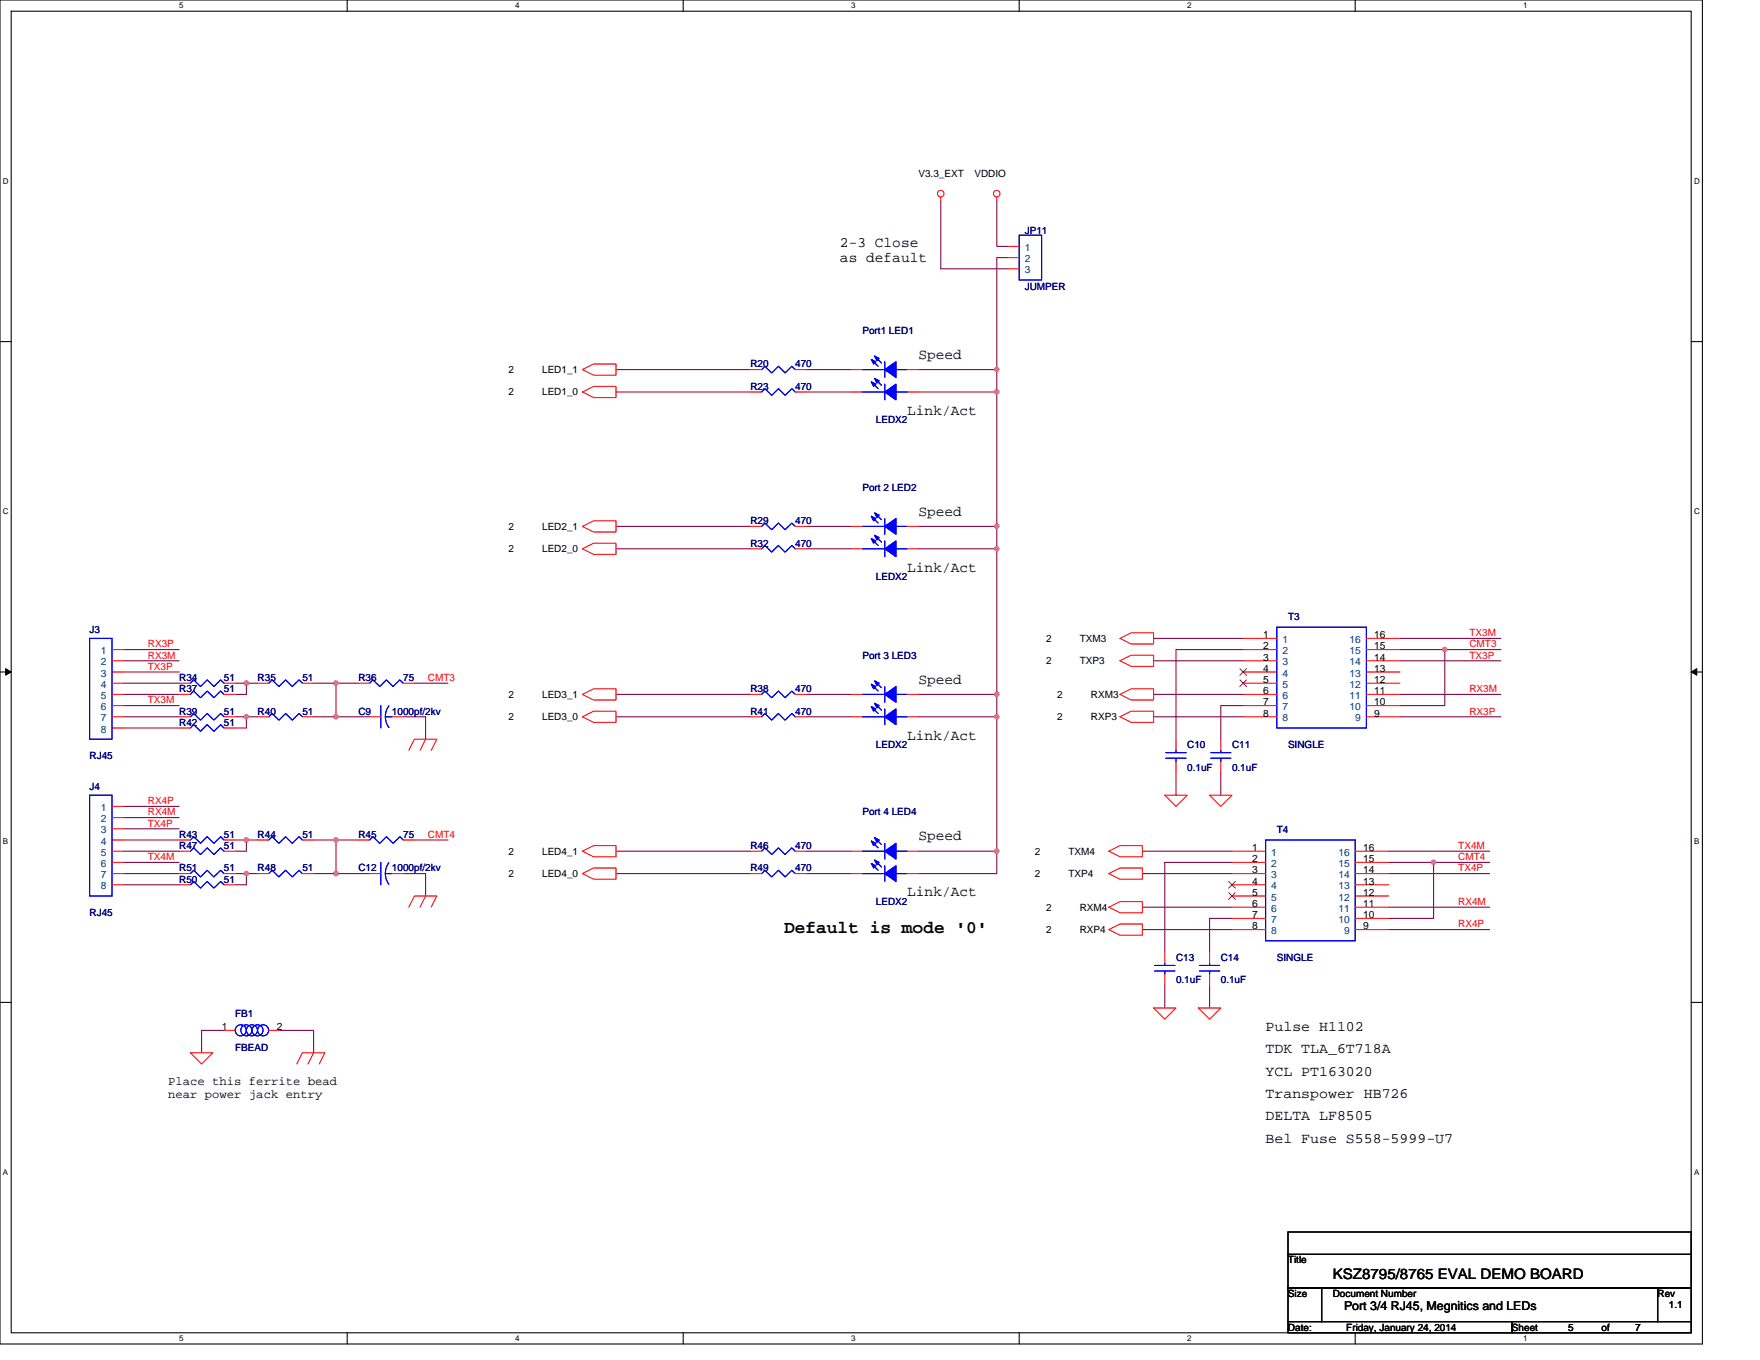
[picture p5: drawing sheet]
<svg xmlns="http://www.w3.org/2000/svg" width="279mm" height="216mm" viewBox="0 0 279 216" stroke-linecap="round" stroke-linejoin="round" font-family="sans-serif">
<path d="M0 0h270.3v213.4h-270.3zM1.8 1.8h266.7v209.8h-266.7z" fill="none" stroke="#000" stroke-width=".17"/>
<g fill="#fff">
<path d="M28.4 .2h.7v1.4h-.7z"/>
<path d="M28.4 211.8h.7v1.4h-.7z"/>
</g>
<path d="M55.1 0v1.8M55.1 211.6v1.8" fill="none" stroke="#000" stroke-width=".17"/>
<g fill="#fff">
<path d="M81.8 .2h.7v1.4h-.7z"/>
<path d="M81.8 211.8h.7v1.4h-.7z"/>
</g>
<path d="M108.5 0v1.8M108.5 211.6v1.8" fill="none" stroke="#000" stroke-width=".17"/>
<g fill="#fff">
<path d="M135.1 .2h.7v1.4h-.7z"/>
<path d="M135.1 211.8h.7v1.4h-.7z"/>
</g>
<path d="M161.8 0v1.8M161.8 211.6v1.8" fill="none" stroke="#000" stroke-width=".17"/>
<g fill="#fff">
<path d="M188.5 .2h.7v1.4h-.7z"/>
<path d="M188.5 211.8h.7v1.4h-.7z"/>
</g>
<path d="M215.1 0v1.8M215.1 211.6v1.8" fill="none" stroke="#000" stroke-width=".17"/>
<g fill="#fff">
<path d="M241.8 .2h.7v1.4h-.7z"/>
<path d="M241.8 211.8h.7v1.4h-.7z"/>
<path d="M.4 28h1v1.4h-1z"/>
<path d="M268.9 28h.9v1.4h-.9z"/>
<path d="M.4 80.5h1v1.4h-1z"/>
<path d="M268.9 80.5h.9v1.4h-.9z"/>
</g>
<path d="M0 54.2h1.8M268.5 54.2h1.8" fill="none" stroke="#000" stroke-width=".17"/>
<g fill="#fff">
<path d="M.4 132.9h.9v1.4h-.9z"/>
<path d="M268.9 132.9h.9v1.4h-.9z"/>
</g>
<path d="M0 106.7h1.8M268.5 106.7h1.8" fill="none" stroke="#000" stroke-width=".17"/>
<path d="M.9 106.2l.9 .5-.9 .5zM268.5 106.7l.9-.5v1z" fill="#000" stroke="#000" stroke-width=".16"/>
<g fill="#fff">
<path d="M.4 185.4h.9v1.4h-.9z"/>
<path d="M268.9 185.4h.9v1.4h-.9z"/>
</g>
<path d="M0 159.1h1.8M268.5 159.1h1.8M204.5 195.6h64v3.5h-64zM204.5 199.1h64v5.4h-64zM204.5 204.5h5.3v5.3h-5.3zM204.5 209.8h35.5v1.8h-35.5zM209.8 204.5h53.3v5.3h-53.3zM240 209.8h28.5v1.8h-28.5zM263.1 204.5h5.4v5.3h-5.4z" fill="none" stroke="#000" stroke-width=".17"/>
<g fill="none" stroke="#800040" stroke-width=".17">
<path d="M149.4 32v10.7h10.6M158.2 32v7.1h1.8M97.8 58.7h21.3M128 58.7h7.1M145.8 58.7h12.4M158.2 58.7v3.5M160 40.9h-1.8v17.8M97.8 62.2h21.3M128 62.2h7.1M145.8 62.2h12.4M158.2 62.2v21.4M97.8 87.1h21.3"/>
<path d="M97.8 83.6h21.3M128 83.6h7.1M128 87.1h7.1M145.8 87.1h12.4M145.8 83.6h12.4M158.2 83.6v3.5M158.2 87.1v23.1M19.6 108.5h8.8M19.6 104.9h8.8M19.6 106.7h8.8M19.6 110.2h8.8M19.6 112h8.8"/>
<path d="M19.6 113.8h8.8M19.6 115.6h8.8M19.6 103.1h8.8M37.3 113.8h1.8M37.3 108.5h1.8M39.1 108.5h1.8M39.1 108.5v1.7h-1.8M39.1 113.8v1.8h-1.8M39.1 113.8h1.8M49.8 108.5h3.5M49.8 113.8h3.5M53.3 108.5v5.3"/>
<path d="M53.3 108.5h3.6M53.3 113.8h5.4M64 113.8h3.6v3.5M65.8 108.5h5.3M97.8 110.2h21.3M97.8 113.8h21.3M128 110.2h7.1M128 113.8h7.1M145.8 113.8h12.4M145.8 110.2h12.4M158.2 113.8v21.3M158.2 110.2v3.6"/>
<path d="M183.1 104.9h14.3M183.1 110.2h14.3M183.1 101.3h14.3M183.1 113.8h14.3M197.4 112h-3.6v5.3M197.4 103.1h-10.7v14.2M222.2 103.1h7.2M222.2 110.2h16.1M222.2 113.8h16.1M222.2 101.3h16.1M222.2 104.9h16.1M229.4 103.1v8.9h-7.2"/>
<path d="M229.4 103.1h8.9M19.6 129.8h8.8M19.6 131.6h8.8M19.6 135.1h8.8M19.6 136.9h8.8M19.6 138.7h8.8M19.6 133.3h8.8M19.6 128h8.8M37.3 138.7h1.8M37.3 133.3h1.8M39.1 133.4v1.7h-1.8M39.1 138.7v1.8h-1.8"/>
<path d="M39.1 133.3h1.8M39.1 138.7h1.8M49.8 133.3h3.5M49.8 138.7h3.5M53.3 133.3v5.4M53.3 133.3h3.6M53.3 138.7h5.4M64 138.7h3.6v3.5M65.8 133.3h5.3M97.8 138.7h21.3M97.8 135.1h21.3M128 135.1h7.1"/>
<path d="M128 138.7h7.1M145.8 135.1h12.4M158.2 135.1v3.6h-12.4M181.4 138.7h14.2M181.4 135.1h14.2M186.7 122.7v3.5M193.8 122.7v3.5M195.6 136.9h-10.7v14.2M220.5 136.9h7.1M220.5 135.1h16M220.5 138.7h16M227.6 136.9v8.9h-7.1"/>
<path d="M227.6 136.9h8.9M19.6 140.5h8.8M181.4 144h14.2M181.4 147.6h14.2M184.9 156.5v3.5M192 156.5v3.5M195.6 145.8h-3.6v5.3M220.5 144h16M220.5 147.6h16M35.6 163.6h-3.6v3.5M44.4 163.6h5.4v3.5"/>
</g>
<g fill="#f0f" stroke="#f0f" stroke-width=".17">
<circle cx="158.2" cy="83.6" r=".35"/>
<circle cx="158.2" cy="62.2" r=".35"/>
<circle cx="158.2" cy="58.7" r=".35"/>
<circle cx="158.2" cy="113.8" r=".35"/>
<circle cx="158.2" cy="110.2" r=".35"/>
<circle cx="158.2" cy="87.1" r=".35"/>
<circle cx="227.6" cy="136.9" r=".35"/>
<circle cx="39.1" cy="108.4" r=".35"/>
<circle cx="39.1" cy="113.8" r=".35"/>
<circle cx="53.3" cy="108.4" r=".35"/>
<circle cx="53.3" cy="113.8" r=".35"/>
<circle cx="39.1" cy="133.3" r=".35"/>
<circle cx="39.1" cy="138.7" r=".35"/>
<circle cx="53.3" cy="133.3" r=".35"/>
<circle cx="53.3" cy="138.7" r=".35"/>
<circle cx="158.2" cy="135.1" r=".35"/>
<circle cx="229.3" cy="103.1" r=".35"/>
</g>
<g fill="none" stroke="#f00" stroke-width=".17">
<path d="M149.4 31.3v.7M158.2 31.3v.7M160 39.1h1.8M92.5 58.7l1.7-.9h3.6v1.8h-3.6zM119.1 58.7h1.8M126.2 58.7h1.8M135.1 58.7h1.8M144 58.7h1.8M160 40.9h1.8M160 42.7h1.8M92.5 62.2l1.7-.9h3.6v1.8h-3.6zM119.1 62.2h1.8"/>
<path d="M126.2 62.2h1.8M135.1 62.2h1.8M144 62.2h1.8M92.5 83.6l1.7-.9h3.6v1.8h-3.6zM92.5 87.1l1.7-.9h3.6v1.8h-3.6zM119.1 83.6h1.8M119.1 87.1h1.8M126.2 83.6h1.8M126.2 87.1h1.8M135.1 83.6h1.8M135.1 87.1h1.8M144 83.6h1.8"/>
<path d="M144 87.1h1.8M17.8 113.8h1.8M17.8 110.2h1.8M17.8 108.5h1.8M17.8 115.6h1.8M17.8 103.1h1.8M17.8 104.9h1.8M17.8 106.7h1.8M17.8 112h1.8M28.4 113.8h1.8M28.4 110.2h1.8M28.4 108.5h1.8"/>
<path d="M28.4 115.6h1.8M35.6 113.8h1.7M35.6 110.2h1.7M35.6 108.5h1.7M35.6 115.6h1.7M40.9 113.8h1.8M40.9 108.5h1.8M48 113.8h1.8M48 108.5h1.8M56.9 108.5h1.8M58.7 113.8h1.8M62.2 113.8h1.8"/>
<path d="M64 108.5h1.8M64.9 119.1l.9-1.8h3.5l-.8 1.8M67.6 117.3l-.9 1.8M92.5 110.2l1.7-.9h3.6v1.8h-3.6zM92.5 113.8l1.7-.9h3.6v1.8h-3.6zM119.1 113.8h1.8M119.1 110.2h1.8M126.2 113.8h1.8M126.2 110.2h1.8M135.1 113.8h1.8M135.1 110.2h1.8M144 113.8h1.8"/>
<path d="M144 110.2h1.8M177.8 104.9l1.8-.9h3.5v1.8h-3.5zM177.8 113.8l1.8-.9h3.5v1.8h-3.5zM177.8 110.2l1.8-.9h3.5v1.8h-3.5zM177.8 101.3l1.8-.8h3.5v1.7h-3.5zM186.7 117.3v1.8M193.8 117.3v1.8M197.4 113.8h5.3M197.4 110.2h5.3M197.4 108.5h5.3M197.4 101.3h5.3M197.4 103.1h5.3"/>
<path d="M197.4 104.9h5.3M197.4 106.7h5.3M197.4 112h5.3M216.9 113.8h5.4M216.9 110.2h5.4M216.9 108.5h5.4M216.9 101.3h5.4M216.9 103.1h5.4M216.9 104.9h5.4M216.9 106.7h5.4M216.9 112h5.4M17.8 138.7h1.8"/>
<path d="M17.8 133.3h1.8M17.8 135.1h1.8M17.8 136.9h1.8M17.8 128h1.8M17.8 129.8h1.8M17.8 131.6h1.8M28.4 138.7h1.8M28.4 133.3h1.8M28.4 135.1h1.8M35.6 138.7h1.7M35.6 133.3h1.7M35.6 135.1h1.7"/>
<path d="M40.9 138.7h1.8M40.9 133.3h1.8M48 138.7h1.8M48 133.3h1.8M56.9 133.3h1.8M58.7 138.7h1.8M62.2 138.7h1.8M64 133.3h1.8M92.5 135.1l1.7-.9h3.6v1.8h-3.6zM92.5 138.7l1.7-.9h3.6v1.8h-3.6zM119.1 138.7h1.8M119.1 135.1h1.8"/>
<path d="M126.2 138.7h1.8M126.2 135.1h1.8M135.1 138.7h1.8M135.1 135.1h1.8M144 138.7h1.8M144 135.1h1.8M176 138.7l1.8-.9h3.6v1.8h-3.6zM176 135.1l1.8-.9h3.6v1.8h-3.6zM184.9 126.2h3.6l-1.8 1.8zM186.7 120.9v1.8M192 126.2h3.6l-1.8 1.8zM193.8 120.9v1.8"/>
<path d="M195.6 138.7h5.3M195.6 135.1h5.3M195.6 136.9h5.3M215.1 138.7h5.4M215.1 135.1h5.4M215.1 136.9h5.4M17.8 140.5h1.8M28.4 140.5h1.8M35.6 140.5h1.7M64.9 144l.9-1.8h3.5l-.8 1.8M67.6 142.2l-.9 1.8M176 147.6l1.8-.9h3.6v1.8h-3.6z"/>
<path d="M176 144l1.8-.9h3.6v1.8h-3.6zM184.9 151.1v1.8M184.9 154.7v1.8M192 151.1v1.8M192 154.7v1.8M195.6 140.5h5.3M195.6 142.2h5.3M195.6 144h5.3M195.6 145.8h5.3M195.6 147.6h5.3M215.1 140.5h5.4M215.1 142.2h5.4"/>
<path d="M215.1 144h5.4M215.1 145.8h5.4M215.1 147.6h5.4M30.2 167.1h3.6l-1.8 1.8zM35.6 163.6h1.7M42.7 163.6h1.7M47.1 168.9l.9-1.8h3.6l-.9 1.8M49.8 167.1l-.9 1.8M183.1 160h3.6l-1.8 1.8zM190.2 160h3.6l-1.8 1.8z"/>
<circle cx="149.3" cy="30.7" r=".52"/>
<circle cx="158.2" cy="30.7" r=".52"/>
</g>
<g fill="none" stroke="#00f" stroke-width=".17">
<path d="M161.8 37.3h3.6v7.1h-3.6zM120.9 58.7l.5-.6 1.1 1.1 1.1-1.1 1 1.1 1.1-1.1 .5 .6M136.9 58.7h3.6M138.3 57.1l1.1 1M138.9 56.5l1 1.1M140.5 57.4v2.5M142.2 58.7h1.8M120.9 62.2l.5-.5 1.1 1.1 1.1-1.1 1 1.1 1.1-1.1 .5 .5M136.9 62.2h3.6M138.3 60.6l1.1 1.1M138.9 60.1l1 1.1M140.5 61v2.5"/>
<path d="M142.2 62.2h1.8M120.9 83.6l.5-.6 1.1 1.1 1.1-1.1 1 1.1 1.1-1.1 .5 .6M120.9 87.1l.5-.5 1.1 1.1 1.1-1.1 1 1.1 1.1-1.1 .5 .5M136.9 87.1h3.6M136.9 83.6h3.6M138.3 82l1.1 1M138.3 85.5l1.1 1.1M138.9 81.4l1 1.1M138.9 85l1 1.1M140.5 85.9v2.5M140.5 82.3v2.5M142.2 87.1h1.8"/>
<path d="M142.2 83.6h1.8M202.7 99.6h14.2v16h-14.2zM14.2 101.3h3.6v16h-3.6zM30.2 110.2l.6-.5 1 1.1 1.1-1.1 1.1 1.1 1-1.1 .6 .5M30.2 113.8l.6-.5 1 1 1.1-1 1.1 1 1-1 .6 .5M30.2 115.6l.6-.6 1 1.1 1.1-1.1 1.1 1.1 1-1.1 .6 .6M30.2 108.5l.6-.6 1 1.1 1.1-1.1 1.1 1.1 1-1.1 .6 .6M42.7 108.5l.5-.6 1.1 1.1 1-1.1 1.1 1.1 1.1-1.1 .5 .6M42.7 113.8l.5-.5 1.1 1 1-1 1.1 1 1.1-1 .5 .5M58.7 108.5l.5-.6 1.1 1.1 1-1.1 1.1 1.1 1.1-1.1 .5 .6M60.5 112v3.6M61.2 113.8h1"/>
<path d="M61.7 112.1a2.86 2.86 0 0 0 0 3.4M120.9 113.8l.5-.5 1.1 1 1.1-1 1 1 1.1-1 .5 .5M120.9 110.2l.5-.5 1.1 1.1 1.1-1.1 1 1.1 1.1-1.1 .5 .5M136.9 113.8h3.6M136.9 110.2h3.6M138.3 108.6l1.1 1.1M138.3 112.2l1.1 1.1M138.9 108.1l1 1.1M138.9 111.7l1 1M140.5 112.5v2.5M140.5 109v2.5M142.2 113.8h1.8"/>
<path d="M142.2 110.2h1.8M185.1 119.5h3.2M186.7 119.1v.4M192.2 119.5h3.2M193.8 119.1v.4M14.2 126.2h3.6v16h-3.6zM30.2 133.3l.6-.5 1 1.1 1.1-1.1 1.1 1.1 1-1.1 .6 .5M30.2 135.1l.6-.5 1 1.1 1.1-1.1 1.1 1.1 1-1.1 .6 .5M30.2 138.7l.6-.5 1 1 1.1-1 1.1 1 1-1 .6 .5M42.7 133.3l.5-.5 1.1 1.1 1-1.1 1.1 1.1 1.1-1.1 .5 .5M42.7 138.7l.5-.5 1.1 1 1-1 1.1 1 1.1-1 .5 .5M58.7 133.3l.5-.5 1.1 1.1 1-1.1 1.1 1.1 1.1-1.1 .5 .5"/>
<path d="M60.5 136.9v3.6M61.2 138.7h1M61.7 136.9a2.86 2.86 0 0 0 0 3.5M120.9 138.7l.5-.5 1.1 1 1.1-1 1 1 1.1-1 .5 .5M120.9 135.1l.5-.5 1.1 1.1 1.1-1.1 1 1.1 1.1-1.1 .5 .5M136.9 138.7h3.6M136.9 135.1h3.6M138.3 133.5l1.1 1.1M138.3 137.1l1.1 1.1M138.9 133l1 1.1M138.9 136.5l1 1.1M140.5 137.4v2.5"/>
<path d="M140.5 133.9v2.5M142.2 138.7h1.8M142.2 135.1h1.8M185.1 120.4h3.2M186.7 120.4v.5M192.2 120.4h3.2M193.8 120.4v.5M200.9 133.3h14.2v16.1h-14.2zM30.2 140.5l.6-.6 1 1.1 1.1-1.1 1.1 1.1 1-1.1 .6 .6M183.3 154.2h3.2M183.3 153.3h3.2M184.9 152.9v.4"/>
<path d="M184.9 154.2v.5M190.4 154.2h3.2M190.4 153.3h3.2M192 152.9v.4M192 154.2v.5"/>
<circle cx="38.2" cy="163.6" r=".88"/>
<circle cx="39.1" cy="163.6" r=".88"/>
<circle cx="40" cy="163.6" r=".88"/>
<circle cx="40.9" cy="163.6" r=".88"/>
<circle cx="41.8" cy="163.6" r=".88"/>
</g>
<g fill="#00f" stroke="#00f" stroke-width=".17">
<path d="M140.5 113.8l1.7-1.3v2.5z" fill-rule="evenodd"/>
<path d="M140.5 110.2l1.7-1.2v2.5z" fill-rule="evenodd"/>
<path d="M138.9 108.1l.7 .4-.4 .3z" fill-rule="evenodd"/>
<path d="M138.3 108.6l.7 .4-.3 .3z" fill-rule="evenodd"/>
<path d="M138.9 111.7l.7 .3-.4 .4z" fill-rule="evenodd"/>
<path d="M138.3 112.2l.7 .3-.3 .4z" fill-rule="evenodd"/>
<path d="M140.5 113.8l1.7-1.3v2.5z" fill-rule="evenodd"/>
<path d="M140.5 110.2l1.7-1.2v2.5z" fill-rule="evenodd"/>
<path d="M138.9 108.1l.7 .4-.4 .3z" fill-rule="evenodd"/>
<path d="M138.3 108.6l.7 .4-.3 .3z" fill-rule="evenodd"/>
<path d="M138.9 111.7l.7 .3-.4 .4z" fill-rule="evenodd"/>
<path d="M138.3 112.2l.7 .3-.3 .4z" fill-rule="evenodd"/>
<path d="M140.5 62.2l1.7-1.2v2.5z" fill-rule="evenodd"/>
<path d="M140.5 58.7l1.7-1.3v2.5z" fill-rule="evenodd"/>
<path d="M138.9 56.5l.7 .4-.4 .4z" fill-rule="evenodd"/>
<path d="M138.3 57.1l.7 .3-.3 .4z" fill-rule="evenodd"/>
<path d="M138.9 60.1l.7 .4-.4 .3z" fill-rule="evenodd"/>
<path d="M138.3 60.6l.7 .4-.3 .3z" fill-rule="evenodd"/>
<path d="M140.5 62.2l1.7-1.2v2.5z" fill-rule="evenodd"/>
<path d="M140.5 58.7l1.7-1.3v2.5z" fill-rule="evenodd"/>
<path d="M138.9 56.5l.7 .4-.4 .4z" fill-rule="evenodd"/>
<path d="M138.3 57.1l.7 .3-.3 .4z" fill-rule="evenodd"/>
<path d="M138.9 60.1l.7 .4-.4 .3z" fill-rule="evenodd"/>
<path d="M138.3 60.6l.7 .4-.3 .3z" fill-rule="evenodd"/>
<path d="M140.5 138.7l1.7-1.3v2.5z" fill-rule="evenodd"/>
<path d="M140.5 135.1l1.7-1.2v2.5z" fill-rule="evenodd"/>
<path d="M138.9 133l.7 .3-.4 .4z" fill-rule="evenodd"/>
<path d="M138.3 133.5l.7 .4-.3 .3z" fill-rule="evenodd"/>
<path d="M138.9 136.5l.7 .4-.4 .4z" fill-rule="evenodd"/>
<path d="M138.3 137.1l.7 .3-.3 .4z" fill-rule="evenodd"/>
<path d="M140.5 138.7l1.7-1.3v2.5z" fill-rule="evenodd"/>
<path d="M140.5 135.1l1.7-1.2v2.5z" fill-rule="evenodd"/>
<path d="M138.9 133l.7 .3-.4 .4z" fill-rule="evenodd"/>
<path d="M138.3 133.5l.7 .4-.3 .3z" fill-rule="evenodd"/>
<path d="M138.9 136.5l.7 .4-.4 .4z" fill-rule="evenodd"/>
<path d="M138.3 137.1l.7 .3-.3 .4z" fill-rule="evenodd"/>
<path d="M140.5 87.1l1.7-1.2v2.5z" fill-rule="evenodd"/>
<path d="M140.5 83.6l1.7-1.3v2.5z" fill-rule="evenodd"/>
<path d="M138.9 81.4l.7 .4-.4 .3z" fill-rule="evenodd"/>
<path d="M138.3 82l.7 .3-.3 .4z" fill-rule="evenodd"/>
<path d="M138.9 85l.7 .3-.4 .4z" fill-rule="evenodd"/>
<path d="M138.3 85.5l.7 .4-.3 .3z" fill-rule="evenodd"/>
<path d="M140.5 87.1l1.7-1.2v2.5z" fill-rule="evenodd"/>
<path d="M140.5 83.6l1.7-1.3v2.5z" fill-rule="evenodd"/>
<path d="M138.9 81.4l.7 .4-.4 .3z" fill-rule="evenodd"/>
<path d="M138.3 82l.7 .3-.3 .4z" fill-rule="evenodd"/>
<path d="M138.9 85l.7 .3-.4 .4z" fill-rule="evenodd"/>
<path d="M138.3 85.5l.7 .4-.3 .3z" fill-rule="evenodd"/>
</g>
<path d="M196.8 106.2l1.1 1M196.8 107.9l1.1 1.1M197.9 106.2l-1.1 1M197.9 107.9l-1.1 1.1M195.1 139.9l1 1.1M196.1 139.9l-1.1 1.1M195.1 141.7l1 1.1M196.1 141.7l-1.1 1.1" fill="none" stroke="#804000" stroke-width=".16"/>
<text font-size="2.8" x="124.5" y="148.1">Default is mode '0'</text>
<g font-size="2.3">
<text x="133.3" y="39.2">2-3 Close</text>
<text x="133.3" y="41.7">as default</text>
<text x="145.8" y="57">Speed</text>
<text x="144" y="65.8">Link/Act</text>
<text x="145.8" y="81.9">Speed</text>
<text x="144" y="90.7">Link/Act</text>
<text x="145.8" y="108.5">Speed</text>
<text x="144" y="117.4">Link/Act</text>
<text x="145.8" y="133.4">Speed</text>
<text x="144" y="142.3">Link/Act</text>
<text x="200.9" y="163.6">Pulse H1102</text>
<text x="200.9" y="167.2">TDK TLA_6T718A</text>
<text x="200.9" y="170.8">YCL PT163020</text>
<text x="200.9" y="174.3">Transpower HB726</text>
<text x="200.9" y="177.9">DELTA LF8505</text>
<text x="200.9" y="181.4">Bel Fuse S558-5999-U7</text>
<text x="211.6" y="203">KSZ8795/8765 EVAL DEMO BOARD</text>
</g>
<g font-size="1.9">
<text x="26.7" y="172.3">Place this ferrite bead</text>
<text x="26.7" y="174.3">near power jack entry</text>
<text x="213.4" y="208">Port 3/4 RJ45, Megnitics and LEDs</text>
</g>
<g font-size="1.6">
<text x="145.8" y="28.1">V3.3_EXT</text>
<text x="154.7" y="28.1">VDDIO</text>
<text x="80.7" y="59.2">2</text>
<text x="86.1" y="59.2">LED1_1</text>
<text x="80.7" y="62.8">2</text>
<text x="86.1" y="62.8">LED1_0</text>
<text x="80.7" y="84.1">2</text>
<text x="80.7" y="87.7">2</text>
<text x="86.1" y="84.1">LED2_1</text>
<text x="86.1" y="87.7">LED2_0</text>
<text x="166.1" y="101.9">2</text>
<text x="171.4" y="101.9">TXM3</text>
<text x="200.6" y="101.3">1</text>
<text x="218.2" y="101.3">16</text>
<text x="166.1" y="105.4">2</text>
<text x="171.4" y="105.4">TXP3</text>
<text x="200.6" y="103.1">2</text>
<text x="200.6" y="104.9">3</text>
<text x="200.6" y="106.7">4</text>
<text x="218.2" y="106.7">13</text>
<text x="218.2" y="104.9">14</text>
<text x="218.2" y="103.1">15</text>
<text x="80.7" y="110.8">2</text>
<text x="86.1" y="110.8">LED3_1</text>
<text x="167.9" y="110.8">2</text>
<text x="173.2" y="110.8">RXM3</text>
<text x="200.6" y="108.4">5</text>
<text x="200.6" y="110.2">6</text>
<text x="200.6" y="112">7</text>
<text x="200.6" y="113.8">8</text>
<text x="218.2" y="112">10</text>
<text x="218.2" y="110.2">11</text>
<text x="218.2" y="108.4">12</text>
<text x="218.2" y="113.8">9</text>
<text x="80.7" y="114.3">2</text>
<text x="86.1" y="114.3">LED3_0</text>
<text x="167.9" y="114.3">2</text>
<text x="173.2" y="114.3">RXP3</text>
<text x="80.7" y="135.7">2</text>
<text x="86.1" y="135.7">LED4_1</text>
<text x="164.3" y="135.7">2</text>
<text x="169.6" y="135.7">TXM4</text>
<text x="198.8" y="135.1">1</text>
<text x="198.8" y="136.9">2</text>
<text x="216.4" y="136.9">15</text>
<text x="216.4" y="135.1">16</text>
<text x="80.7" y="139.2">2</text>
<text x="86.1" y="139.2">LED4_0</text>
<text x="164.3" y="139.2">2</text>
<text x="169.6" y="139.2">TXP4</text>
<text x="198.8" y="138.7">3</text>
<text x="198.8" y="140.4">4</text>
<text x="198.8" y="142.2">5</text>
<text x="198.8" y="144">6</text>
<text x="216.4" y="144">11</text>
<text x="216.4" y="142.2">12</text>
<text x="216.4" y="140.4">13</text>
<text x="216.4" y="138.7">14</text>
<text x="166.1" y="148.1">2</text>
<text x="166.1" y="144.5">2</text>
<text x="171.4" y="148.1">RXP4</text>
<text x="171.4" y="144.5">RXM4</text>
<text x="198.8" y="145.8">7</text>
<text x="198.8" y="147.6">8</text>
<text x="216.4" y="147.6">9</text>
<text x="216.4" y="145.8">10</text>
<text x="35.2" y="163.6">1</text>
<text x="43.9" y="163.6">2</text>
<text x="204.5" y="200.6">Title</text>
<text x="204.5" y="205.9">Size</text>
<text x="211.6" y="205.9">Document Number</text>
<text x="263.1" y="205.9">Rev</text>
<text x="264.9" y="207.7">1.1</text>
<text x="204.5" y="211.2">Date:</text>
<text x="213.7" y="211.2">Friday, January 24, 2014</text>
<text x="240" y="211.2">Sheet</text>
<text x="248.9" y="211.2">5</text>
<text x="254.3" y="211.2">of</text>
<text x="259.6" y="211.2">7</text>
</g>
<g font-size="1.6" fill="#000080">
<text x="162.7" y="37.1">JP11</text>
<text x="162.7" y="46">JUMPER</text>
<text x="136.9" y="53">Port1 LED1</text>
<text x="119.1" y="58.3">R20</text>
<text x="126.2" y="58.3">470</text>
<text x="119.1" y="61.9">R23</text>
<text x="126.2" y="61.9">470</text>
<text x="139" y="67.2">LEDX2</text>
<text x="136.9" y="77.9">Port 2 LED2</text>
<text x="119.1" y="83.2">R29</text>
<text x="126.2" y="83.2">470</text>
<text x="119.1" y="86.8">R32</text>
<text x="126.2" y="86.8">470</text>
<text x="139" y="92.1">LEDX2</text>
<text x="14.2" y="100.5">J3</text>
<text x="204.5" y="98.5">T3</text>
<text x="136.9" y="104.5">Port 3 LED3</text>
<text x="28.4" y="109.9">R37</text>
<text x="28.4" y="113.4">R39</text>
<text x="28.4" y="108.1">R34</text>
<text x="35.6" y="109.9">51</text>
<text x="35.6" y="113.4">51</text>
<text x="35.6" y="108.1">51</text>
<text x="40.9" y="108.1">R35</text>
<text x="40.9" y="113.4">R40</text>
<text x="48" y="108.1">51</text>
<text x="48" y="113.4">51</text>
<text x="56.9" y="108.1">R36</text>
<text x="56.9" y="113.4">C9</text>
<text x="62.2" y="113.4">1000pf/2kv</text>
<text x="64" y="108.1">75</text>
<text x="119.1" y="113.4">R41</text>
<text x="119.1" y="109.9">R38</text>
<text x="126.2" y="113.4">470</text>
<text x="126.2" y="109.9">470</text>
<text x="28.4" y="115.2">R42</text>
<text x="35.6" y="115.2">51</text>
<text x="139" y="118.8">LEDX2</text>
<text x="188.5" y="118.8">C10</text>
<text x="195.6" y="118.8">C11</text>
<text x="204.5" y="118.8">SINGLE</text>
<text x="14.2" y="125.3">J4</text>
<text x="14.2" y="120.5">RJ45</text>
<text x="188.5" y="122.3">0.1uF</text>
<text x="195.6" y="122.3">0.1uF</text>
<text x="136.9" y="129.4">Port 4 LED4</text>
<text x="28.4" y="133">R43</text>
<text x="28.4" y="134.8">R47</text>
<text x="35.6" y="133">51</text>
<text x="35.6" y="134.8">51</text>
<text x="40.9" y="133">R44</text>
<text x="48" y="133">51</text>
<text x="56.9" y="133">R45</text>
<text x="64" y="133">75</text>
<text x="119.1" y="134.8">R46</text>
<text x="126.2" y="134.8">470</text>
<text x="202.7" y="132.3">T4</text>
<text x="28.4" y="138.3">R51</text>
<text x="28.4" y="140.1">R50</text>
<text x="35.6" y="138.3">51</text>
<text x="35.6" y="140.1">51</text>
<text x="40.9" y="138.3">R48</text>
<text x="48" y="138.3">51</text>
<text x="56.9" y="138.3">C12</text>
<text x="62.2" y="138.3">1000pf/2kv</text>
<text x="119.1" y="138.3">R49</text>
<text x="126.2" y="138.3">470</text>
<text x="139" y="143.7">LEDX2</text>
<text x="14.2" y="145.4">RJ45</text>
<text x="186.7" y="152.5">C13</text>
<text x="193.8" y="152.5">C14</text>
<text x="202.7" y="152.5">SINGLE</text>
<text x="37.3" y="161.4">FB1</text>
<text x="186.7" y="156.1">0.1uF</text>
<text x="193.8" y="156.1">0.1uF</text>
<text x="37.3" y="166.8">FBEAD</text>
</g>
<g font-size="1.6" fill="#004080">
<text x="162.7" y="39.8">1</text>
<text x="162.7" y="41.6">2</text>
<text x="162.7" y="43.4">3</text>
<text x="16" y="103.8">1</text>
<text x="16" y="105.6">2</text>
<text x="16" y="107.4">3</text>
<text x="203.6" y="102.1">1</text>
<text x="203.6" y="103.8">2</text>
<text x="203.6" y="105.6">3</text>
<text x="203.6" y="107.4">4</text>
<text x="214.2" y="107.4">13</text>
<text x="214.2" y="105.6">14</text>
<text x="214.2" y="103.8">15</text>
<text x="214.2" y="102.1">16</text>
<text x="16" y="109.2">4</text>
<text x="16" y="111">5</text>
<text x="16" y="112.7">6</text>
<text x="203.6" y="109.2">5</text>
<text x="203.6" y="111">6</text>
<text x="203.6" y="112.7">7</text>
<text x="214.2" y="112.7">10</text>
<text x="214.2" y="111">11</text>
<text x="214.2" y="109.2">12</text>
<text x="16" y="114.5">7</text>
<text x="16" y="116.3">8</text>
<text x="203.6" y="114.5">8</text>
<text x="215.1" y="114.5">9</text>
<text x="16" y="128.7">1</text>
<text x="16" y="130.5">2</text>
<text x="16" y="132.3">3</text>
<text x="16" y="134.1">4</text>
<text x="16" y="135.8">5</text>
<text x="16" y="137.6">6</text>
<text x="201.8" y="135.8">1</text>
<text x="201.8" y="137.6">2</text>
<text x="212.5" y="137.6">15</text>
<text x="212.5" y="135.8">16</text>
<text x="16" y="139.4">7</text>
<text x="16" y="141.2">8</text>
<text x="201.8" y="139.4">3</text>
<text x="201.8" y="141.2">4</text>
<text x="201.8" y="143">5</text>
<text x="212.5" y="143">12</text>
<text x="212.5" y="141.2">13</text>
<text x="212.5" y="139.4">14</text>
<text x="201.8" y="144.7">6</text>
<text x="201.8" y="146.5">7</text>
<text x="201.8" y="148.3">8</text>
<text x="212.5" y="146.5">10</text>
<text x="212.5" y="144.7">11</text>
<text x="213.4" y="148.3">9</text>
</g>
<g font-size="1.6" fill="#f00">
<text x="233.3" y="101">TX3M</text>
<text x="23.5" y="102.8">RX3P</text>
<text x="23.5" y="104.5">RX3M</text>
<text x="23.5" y="106.3">TX3P</text>
<text x="233.3" y="102.8">CMT3</text>
<text x="233.3" y="104.5">TX3P</text>
<text x="23.5" y="111.7">TX3M</text>
<text x="67.9" y="108.1">CMT3</text>
<text x="233.3" y="109.9">RX3M</text>
<text x="233.3" y="113.4">RX3P</text>
<text x="23.5" y="127.7">RX4P</text>
<text x="23.5" y="129.4">RX4M</text>
<text x="23.5" y="131.2">TX4P</text>
<text x="23.5" y="136.5">TX4M</text>
<text x="67.9" y="133">CMT4</text>
<text x="231.5" y="136.5">CMT4</text>
<text x="231.5" y="134.8">TX4M</text>
<text x="231.5" y="143.7">RX4M</text>
<text x="231.5" y="138.3">TX4P</text>
<text x="231.5" y="147.2">RX4P</text>
</g>
<g font-size="1.3">
<text x="28.4" y="1.3">5</text>
<text x="81.8" y="1.3">4</text>
<text x="135.1" y="1.3">3</text>
<text x="188.5" y="1.3">2</text>
<text x="241.8" y="1.3">1</text>
<text x=".4" y="29.1">D</text>
<text x="268.9" y="29.1">D</text>
<text x=".4" y="81.6">C</text>
<text x="268.9" y="81.6">C</text>
<text x=".4" y="134">B</text>
<text x="268.9" y="134">B</text>
<text x=".4" y="186.5">A</text>
<text x="268.9" y="186.5">A</text>
<text x="28.4" y="212.9">5</text>
<text x="81.8" y="212.9">4</text>
<text x="135.1" y="212.9">3</text>
<text x="188.5" y="212.9">2</text>
<text x="241.8" y="212.9">1</text>
</g>
</svg>
